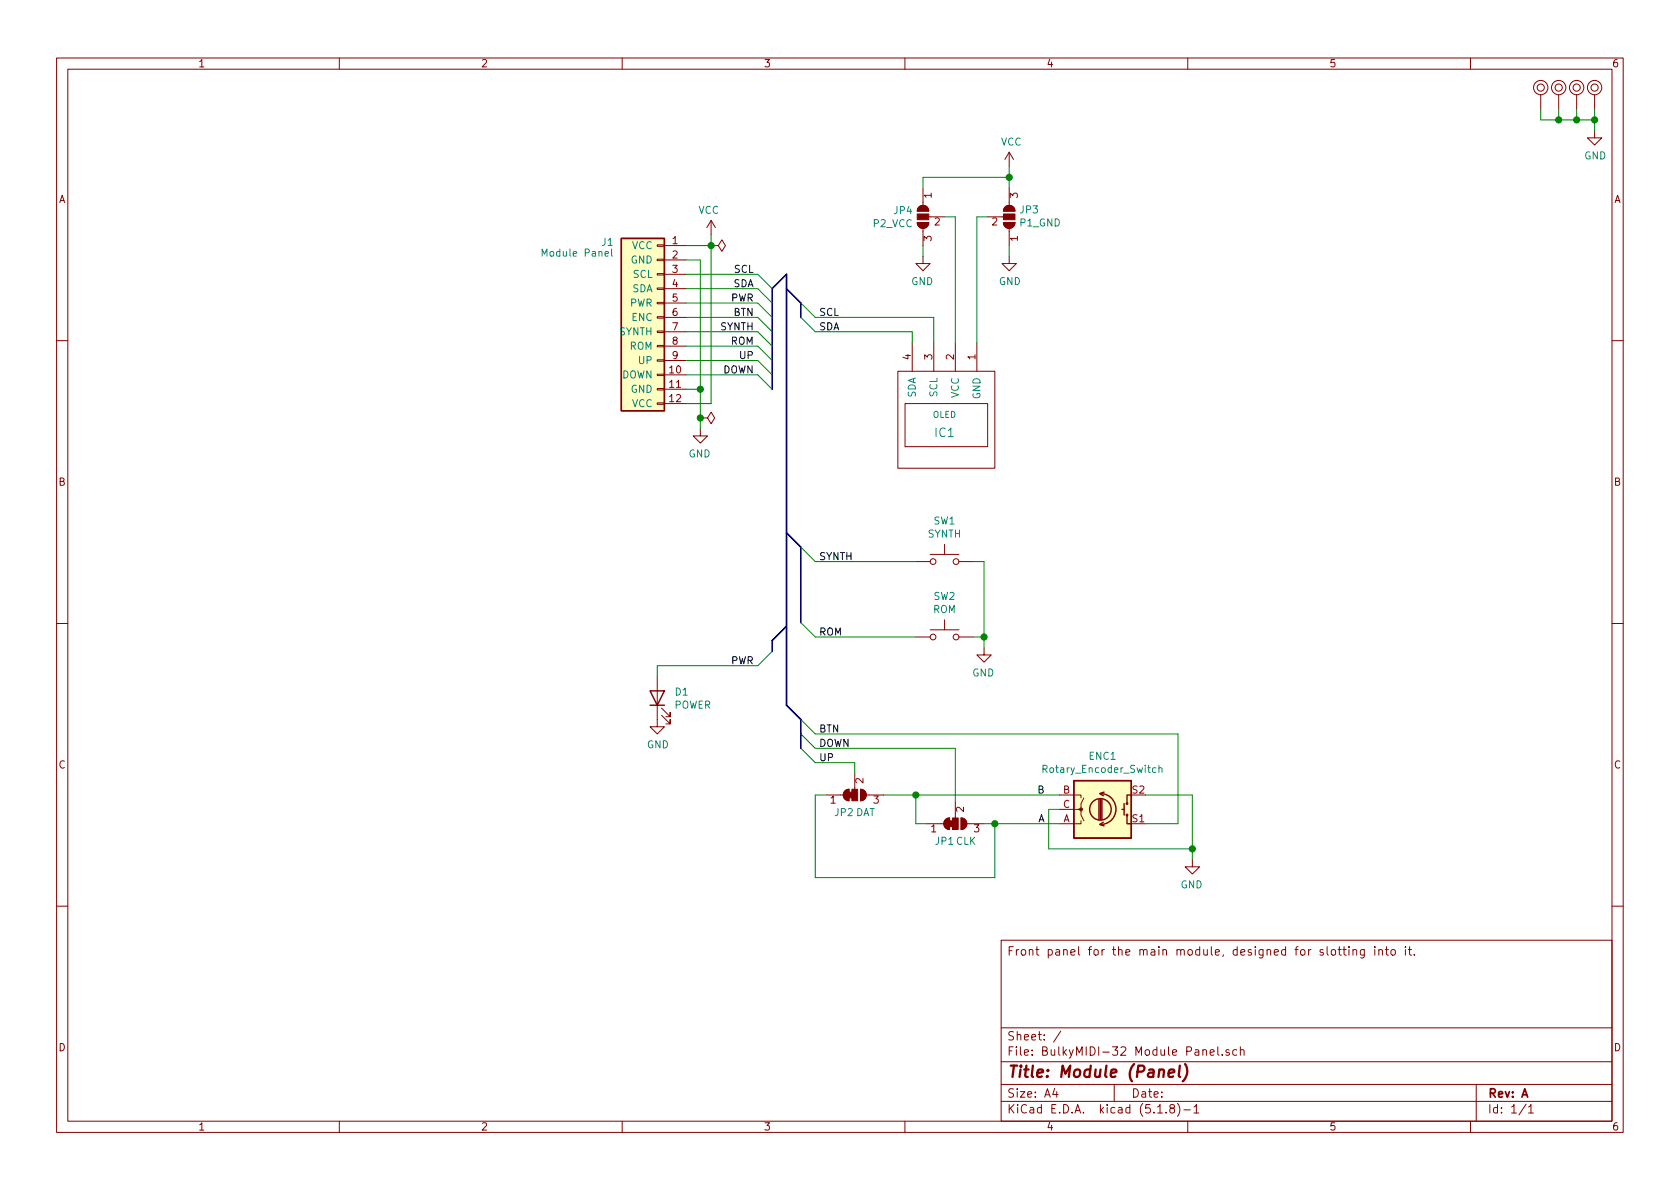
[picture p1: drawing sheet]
<svg xmlns="http://www.w3.org/2000/svg" width="297mm" height="210mm" viewBox="0 0 297 210" stroke-linecap="round" stroke-linejoin="round" font-family="sans-serif">
<g fill="none" stroke="#840000" stroke-width=".18">
<path d="M10 10.3h277v189.9h-277zM12 12.2h273v186.1h-273zM60 10.3v1.9M110 10.3v1.9M160 10.3v1.9M210 10.3v1.9M260 10.3v1.9M272.4 16.8v2.5M275.6 16.8v2.5M278.8 16.8v2.5M281.9 16.8v2.5M125.7 39l.8 1.3"/>
<path d="M125.7 39v2.5M125.7 39l-.7 1.3M162.2 39.4h2a1.02 1.02 0 0 1-1 1 1.02 1.02 0 0 1-1-1zM162.4 36.7a1.02 1.02 0 0 1 1.1-.3 1.02 1.02 0 0 1 .7 .9h-2zM163.2 33.3v3M164.2 38.3h2.8M174.6 38.3h2.8M177.4 39.4h2.1a1.02 1.02 0 0 1-1.1 1 1.02 1.02 0 0 1-1-1zM177.6 36.7a1.02 1.02 0 0 1 1.2-.3 1.02 1.02 0 0 1 .7 .9h-2.1zM178.4 26.9l-.7 1.3M178.4 26.9v2.6M178.4 33.3v3"/>
<path d="M178.4 26.9l.8 1.3M281.9 23.1v1.3h1.3l-1.3 1.2-1.2-1.2h1.2M116.2 58.5h1.3v.3h-1.3zM116.2 56h1.3v.3h-1.3zM116.2 53.5h1.3v.2h-1.3zM116.2 50.9h1.3v.3h-1.3zM116.2 48.4h1.3v.2h-1.3zM116.2 45.8h1.3v.3h-1.3zM116.2 43.3h1.3v.3h-1.3zM117.5 43.4h3.8M117.5 46h3.8M117.5 48.5h3.8"/>
<path d="M117.5 51h3.8M117.5 53.6h3.8M117.5 56.1h3.8M117.5 58.7h3.8M125.7 43.4h1.3l.6 1 .7-1-.7-1-.6 1M125.7 43.4h.1M163.2 45.3v1.3h-1.3l1.3 1.3 1.3-1.3h-1.3M163.2 40.4v3M178.4 45.3v1.3h1.3l-1.3 1.3-1.2-1.3h1.2M178.4 40.4v3M10 60.2h2M116.2 71.2h1.3v.3h-1.3z"/>
<path d="M116.2 68.7h1.3v.3h-1.3zM116.2 66.2h1.3v.2h-1.3zM116.2 63.6h1.3v.3h-1.3zM116.2 61.1h1.3v.2h-1.3zM117.5 66.3h3.8M117.5 68.8h3.8M117.5 71.4h3.8M117.5 61.2h3.8M117.5 63.7h3.8M123.8 73.9h1.3l.6 1 .7-1-.7-1-.6 1M123.8 73.9h.1M123.8 75.8v1.3h-1.2l1.2 1.3 1.3-1.3h-1.3"/>
<path d="M158.7 65.7h17.2v17.1h-17.2zM160 71.4h14.6v7.6h-14.6zM161.3 60.6v5.1M165.1 60.6v5.1M168.9 60.6v5.1M172.7 60.6v5.1M285 60.2h2M161.9 99.3h2.6M164.5 98h5M167 96.3v1.7M169.5 99.3h2.6M10 110.3h2"/>
<path d="M116.2 119.6v8.9h1.3l-1.3 1.3-1.3-1.3h1.3M161.9 112.6h2.6M164.5 111.4h5M167 109.6v1.8M169.5 112.6h2.6M174 114.5v1.3h-1.3l1.3 1.3 1.3-1.3h-1.3M285 110.3h2M117 126.5l1.5 1.5v-.8v.8h-.8M117 125.2l1.5 1.5v-.7v.7h-.8M149.5 139.8l.6-.2v2a1.02 1.02 0 0 1-1-.7 1.02 1.02 0 0 1 .4-1.1zM151.1 136.8v2.8M152.1 139.6a1.02 1.02 0 0 1 1.1 1 1.02 1.02 0 0 1-1.1 1z"/>
<path d="M146 140.6h3.1M153.2 140.6h3M163.8 145.7h3.1M167.1 145l.4-.3 .4-.1v2.1a1.03 1.03 0 0 1-.9-.6 1.03 1.03 0 0 1 .1-1.1zM168.9 141.9v2.7M169.9 144.6a1.02 1.02 0 0 1 1 1.1 1.02 1.02 0 0 1-1 1zM170.9 145.7h3.1M187.3 140.6h3.8v.5M190.6 143.1h.5v1l.5 1.1M191.1 145.2v.5h-3.8M191.6 141.1l-.5 1v1h-3.8M210.8 152v1.3h-1.3l1.3 1.3 1.3-1.3h-1.3"/>
<path d="M10 160.2h2M177 166.3h108v32h-108zM234.6 167.4v1.3l.3 .2M235.4 168l.3-.1 .4 .1v.8l-.2 .1-.5-.1zM236.6 167.9h.6M236.8 167.4v1.3l.4 .2M237.4 167.9h.6M237.6 167.4v1.3l.4 .2M238.5 167.4v.2M238.5 167.9v1M239.2 168h.1a.37 .37 0 0 1 .6 .1v.8M239.2 167.9v1"/>
<path d="M241.2 167.9v1.2l-.3 .3-.3-.1M241.2 168l-.4-.1-.3 .3 .1 .6h.6M243.1 167.4v.2M243.1 167.9v1M243.8 168l.2-.1 .4 .1v.9M243.8 167.9v1M244.9 167.9h.6M245.1 167.4v1.3l.4 .2M246 168l.2-.1 .4 .1 .1 .6-.1 .2-.4 .1-.2-.1zM248.5 167.4v.2M248.5 167.9v1M249 167.9h.6"/>
<path d="M249.2 167.4v1.3l.4 .2M250.1 168.8v.1M285 160.2h2M60 198.3v1.9M110 198.3v1.9M160 198.3v1.9M177 194.8h108M177 191.8h108M177 187.8h108M177 181.8h108M186.5 192.5l-.4 1h1M186.8 193v1"/>
<path d="M187.6 182.3l-1.3 2M197 191.8v3M204.7 196.8h.8M206.2 196.7v.1M207.1 196l-.3-.3 .2-.3a.48 .48 0 0 1 .6 .1l-.1 .4a.52 .52 0 0 0-.6 .2 .52 .52 0 0 0 .1 .6l.4 .1 .2-.1 .1-.4-.3-.3M208.2 195.1a1.71 1.71 0 0 1 0 2.3M209.3 196.3h1.2M210 198.3v1.9M211.1 195.8l.4-.5v1.5M211.1 196.8h.9M212.7 185.7l.2-.1 .4 .1v.9M214 186.1l.7-.1-.1-.3-.4-.1-.2 .2v.7h.6"/>
<path d="M215.3 185.1v1.3l.2 .2M216.1 186.5v.1M217.3 185.7a.37 .37 0 0 0-.6 .1l.1 .2 .5 .2 .1 .1-.2 .3-.5-.1M218.7 185.7l-.5-.1-.2 .3v.6l.2 .1 .5-.1M219.3 185.7h.1a.37 .37 0 0 1 .6 .1v.8M219.3 185.1v1.5M260 198.3v1.9M261 191.8v6.5M269.8 195.2l-1.2 2M270.3 195.8l.4-.5v1.5M270.3 196.8h.8"/>
<circle cx="272.4" cy="15.5" r=".63"/>
<circle cx="272.4" cy="15.5" r="1.27"/>
<circle cx="275.6" cy="15.5" r=".63"/>
<circle cx="275.6" cy="15.5" r="1.27"/>
<circle cx="278.8" cy="15.5" r=".63"/>
<circle cx="278.8" cy="15.5" r="1.27"/>
<circle cx="281.9" cy="15.5" r=".63"/>
<circle cx="281.9" cy="15.5" r="1.27"/>
<circle cx="165" cy="99.3" r=".51"/>
<circle cx="169" cy="99.3" r=".51"/>
<circle cx="165" cy="112.6" r=".51"/>
<circle cx="169" cy="112.6" r=".51"/>
</g>
<path d="M206.6 189.8l1-.2v-.4h-.8l-.2 1 .2 .2 .6-.1M208.6 188.4l-.2 1.8 .3 .2M209.5 188.2a2.28 2.28 0 0 1-.4 3" fill="none" stroke="#840000" stroke-width=".41"/>
<g fill="none" stroke="#840000" stroke-width=".25">
<path d="M109.9 42.2h7.6v30.4h-7.6zM114.9 122.2h2.6l-1.3 2.5zM114.9 124.7h2.6M189.9 138h10.1v10.2h-10.1zM194.3 141.3v3.6M194.6 140.3a2.74 2.74 0 0 1 2.7 2.8 2.74 2.74 0 0 1-2.7 2.7M194.6 141.3v3.6M194.8 141.3v3.6M195.1 145.4l-.7 .4 .8 .2M195.2 140.1l-.8 .2 .7 .4M198.4 143.1h.4M198.8 142.1v2"/>
<path d="M199.3 144.1v1.6h.7M200 140.6h-.7v1.5"/>
<circle cx="194.6" cy="143.1" r="1.9"/>
<circle cx="199.3" cy="142.1" r=".13"/>
<circle cx="199.3" cy="144.1" r=".13"/>
</g>
<g fill="#840000" stroke="#840000" stroke-width=".18">
<path d="M177.4 39.4h2.1a1.02 1.02 0 0 1-1.1 1 1.02 1.02 0 0 1-1-1z"/>
<path d="M177.6 36.7a1.02 1.02 0 0 1 1.2-.3 1.02 1.02 0 0 1 .7 .9h-2.1z"/>
<path d="M177.4 37.8h2.1v1.1h-2.1z"/>
<path d="M162.4 36.7a1.02 1.02 0 0 1 1.1-.3 1.02 1.02 0 0 1 .7 .9h-2z"/>
<path d="M162.2 39.4h2a1.02 1.02 0 0 1-1 1 1.02 1.02 0 0 1-1-1z"/>
<path d="M162.2 37.8h2v1.1h-2z"/>
<path d="M149.5 139.8l.6-.2v2a1.02 1.02 0 0 1-1-.7 1.02 1.02 0 0 1 .4-1.1z"/>
<path d="M152.1 139.6a1.02 1.02 0 0 1 1.1 1 1.02 1.02 0 0 1-1.1 1z"/>
<path d="M150.1 140.1h.5v1h-.5z"/>
<path d="M150.6 139.6h1v2h-1z"/>
<path d="M167.1 145l.4-.3 .4-.1v2.1a1.03 1.03 0 0 1-.9-.6 1.03 1.03 0 0 1 .1-1.1z"/>
<path d="M169.9 144.6a1.02 1.02 0 0 1 1 1.1 1.02 1.02 0 0 1-1 1z"/>
<path d="M167.9 145.2h.5v1h-.5z"/>
<path d="M168.4 144.6h1v2.1h-1z"/>
<circle cx="191.1" cy="143.1" r=".25"/>
</g>
<g fill="#ffffc2" stroke="#ffffc2" stroke-width=".18">
<path d="M189.9 138h10.1v10.2h-10.1z"/>
<path d="M109.9 42.2h7.6v30.4h-7.6z"/>
</g>
<path d="M108.1 44v1.1l.2 .2M204.4 135.8h-.4l-.2 .2 .1 .5h.5M204.9 135.9l.2-.1h.3l.1 .8M204.9 135.3v1.3" fill="none" stroke="#008484" stroke-width=".18"/>
<path d="M139.1 51l2.5 2.6v2.5M136.5 68.8v-17.8l2.6-2.5v76.2l2.5 2.5v5.1M139.1 94.2l2.5 2.6v13.3M139.1 110.7l-2.6 2.6v1.9" fill="none" stroke="#000084" stroke-width=".3"/>
<g fill="none" stroke="#008400" stroke-width=".18">
<path d="M272.4 19.3v1.9h9.5M275.6 19.3v1.9M278.8 19.3v1.9M281.9 19.3v3.8M167 38.3h1.9v22.3M174.6 38.3h-1.9v22.3M178.4 29.5v3.8M178.4 31.4h-15.2v1.9M121.3 46h2.5v29.8M121.3 43.4h4.4M121.3 56.1h12.7l2.5 2.6M121.3 53.6h12.7l2.5 2.5"/>
<path d="M121.3 58.7h12.7l2.5 2.5M121.3 48.5h12.7l2.5 2.5M121.3 51h12.7l2.5 2.6M125.7 41.5v29.9h-4.4M141.6 53.6l2.5 2.5h21v4.5M141.6 56.1l2.5 2.6h17.2v1.9M163.2 43.4v1.9M178.4 43.4v1.9M121.3 61.2h12.7l2.5 2.5M121.3 68.8h2.5M121.3 66.3h12.7l2.5 2.5M121.3 63.7h12.7l2.5 2.6"/>
<path d="M141.6 96.8l2.5 2.5h17.8M172.1 99.3h1.9v15.2M136.5 115.2l-2.5 2.5h-17.8v1.9M141.6 110.1l2.5 2.5h17.8M172.1 112.6h1.9M141.6 127.2l2.5 2.6h64.2v15.9h-5.7M141.6 132.3l2.5 2.6h7v1.9M141.6 129.8l2.5 2.5h24.8v9.6M146 140.6h-1.9v14.6h31.8v-9.5M156.2 140.6h31.1M161.9 140.6v5.1h1.9M174 145.7h13.3"/>
<path d="M187.3 143.1h-1.9v7h25.4M202.6 140.6h8.2v11.4"/>
</g>
<g fill="#008400" stroke="#008400" stroke-width=".25">
<circle cx="175.9" cy="145.7" r=".51"/>
<circle cx="210.8" cy="150.1" r=".51"/>
<circle cx="275.6" cy="21.2" r=".51"/>
<circle cx="161.9" cy="140.6" r=".51"/>
<circle cx="123.8" cy="68.8" r=".51"/>
<circle cx="174" cy="112.6" r=".51"/>
<circle cx="123.8" cy="73.9" r=".51"/>
<circle cx="125.7" cy="43.4" r=".51"/>
<circle cx="281.9" cy="21.2" r=".51"/>
<circle cx="278.8" cy="21.2" r=".51"/>
<circle cx="178.4" cy="31.4" r=".51"/>
</g>
<text font-size="2.8" fill="#840000" x="178" y="190.5">Title: Module (Panel)</text>
<text font-size="2.1" fill="#008484" x="165.4" y="77.3">IC1</text>
<g font-size="2.1" fill="#840000">
<text x="178" y="169">Front panel for the main module, designed for slotting into it.</text>
<text x="178" y="184">Sheet: /</text>
<text x="178" y="186.7">File: BulkyMIDI-32 Module Panel.sch</text>
<text x="178" y="196.9">KiCad E.D.A. kicad (5.1.8)-1</text>
<text x="178" y="194.1">Size: A4</text>
<text x="200" y="194.1">Date:</text>
<text x="263" y="194.1">Rev: A</text>
<text x="263" y="196.9">Id: 1/1</text>
</g>
<g font-size="1.8" fill="#840000">
<text x="35" y="11.9">1</text>
<text x="85" y="11.9">2</text>
<text x="135" y="11.9">3</text>
<text x="185" y="11.9">4</text>
<text x="235" y="11.9">5</text>
<text x="285" y="11.9">6</text>
<text x="10.4" y="35.9">A</text>
<text x="164.7" y="35" transform="rotate(-90 164.7 35)">1</text>
<text x="180" y="35" transform="rotate(-90 180 35)">3</text>
<text x="285.4" y="35.9">A</text>
<text x="165.3" y="39.9">2</text>
<text x="175.4" y="39.9">2</text>
<text x="118.9" y="43.2">1</text>
<text x="118.9" y="45.7">2</text>
<text x="164.7" y="42.6" transform="rotate(-90 164.7 42.6)">3</text>
<text x="180" y="42.6" transform="rotate(-90 180 42.6)">1</text>
<text x="118.9" y="48.3">3</text>
<text x="118.9" y="50.8">4</text>
<text x="118.9" y="53.3">5</text>
<text x="118.9" y="55.9">6</text>
<text x="118.9" y="58.4">7</text>
<text x="118.9" y="61">8</text>
<text x="118.9" y="63.5">9</text>
<text x="161" y="63.6" transform="rotate(-90 161 63.6)">4</text>
<text x="164.8" y="63.6" transform="rotate(-90 164.8 63.6)">3</text>
<text x="168.7" y="63.6" transform="rotate(-90 168.7 63.6)">2</text>
<text x="172.5" y="63.6" transform="rotate(-90 172.5 63.6)">1</text>
<text x="118.4" y="66">10</text>
<text x="118.4" y="68.6">11</text>
<text x="118.4" y="71.1">12</text>
<text x="10.4" y="85.9">B</text>
<text x="285.4" y="85.9">B</text>
<text x="10.4" y="135.9">C</text>
<text x="285.4" y="135.9">C</text>
<text x="146.8" y="142.1">1</text>
<text x="152.7" y="138.5" transform="rotate(-90 152.7 138.5)">2</text>
<text x="154.5" y="142.1">3</text>
<text x="170.4" y="143.6" transform="rotate(-90 170.4 143.6)">2</text>
<text x="188" y="140.3">B</text>
<text x="188" y="142.9">C</text>
<text x="200.2" y="140.3">S2</text>
<text x="164.6" y="147.2">1</text>
<text x="172.2" y="147.2">3</text>
<text x="188" y="145.4">A</text>
<text x="200.2" y="145.4">S1</text>
<text x="10.4" y="185.9">D</text>
<text x="285.4" y="185.9">D</text>
<text x="35" y="199.9">1</text>
<text x="85" y="199.9">2</text>
<text x="135" y="199.9">3</text>
<text x="185" y="199.9">4</text>
<text x="235" y="199.9">5</text>
<text x="285" y="199.9">6</text>
</g>
<g font-size="1.8" fill="#008484">
<text x="177" y="25.7">VCC</text>
<text x="280.1" y="28.2">GND</text>
<text x="123.5" y="37.8">VCC</text>
<text x="154.4" y="40.2">P2_VCC</text>
<text x="158.1" y="37.9">JP4</text>
<text x="180.4" y="40.1">P1_GND</text>
<text x="180.4" y="37.7">JP3</text>
<text x="96.3" y="45.4">Module Panel</text>
<text x="106.5" y="43.5">J1</text>
<text x="111.5" y="46.6">GND</text>
<text x="111.7" y="44.1">VCC</text>
<text x="111.7" y="51.7">SDA</text>
<text x="111.9" y="49.1">SCL</text>
<text x="161.1" y="50.4">GND</text>
<text x="176.6" y="50.4">GND</text>
<text x="109.5" y="59.3">SYNTH</text>
<text x="111.4" y="54.2">PWR</text>
<text x="111.7" y="56.8">ENC</text>
<text x="111.4" y="61.8">ROM</text>
<text x="113" y="64.4">UP</text>
<text x="109.9" y="66.9">DOWN</text>
<text x="111.5" y="69.5">GND</text>
<text x="161.9" y="70.4" transform="rotate(-90 161.9 70.4)">SDA</text>
<text x="165.7" y="70.2" transform="rotate(-90 165.7 70.2)">SCL</text>
<text x="169.5" y="70.4" transform="rotate(-90 169.5 70.4)">VCC</text>
<text x="173.4" y="70.6" transform="rotate(-90 173.4 70.6)">GND</text>
<text x="111.7" y="72">VCC</text>
<text x="121.7" y="80.9">GND</text>
<text x="164" y="95.1">SYNTH</text>
<text x="165.1" y="92.8">SW1</text>
<text x="165.1" y="106.1">SW2</text>
<text x="164.9" y="108.4">ROM</text>
<text x="171.9" y="119.6">GND</text>
<text x="119.2" y="125.3">POWER</text>
<text x="119.4" y="123">D1</text>
<text x="114.4" y="132.3">GND</text>
<text x="184.8" y="136.7">Rotary_Encoder_Switch</text>
<text x="192.6" y="134.4">ENC1</text>
<text x="147.7" y="144.3">JP2 DAT</text>
<text x="165.4" y="149.4">JP1 CLK</text>
<text x="208.7" y="157.1">GND</text>
</g>
<g font-size="1.8">
<text x="129.2" y="53.3">PWR</text>
<text x="129.6" y="50.8">SDA</text>
<text x="129.8" y="48.3">SCL</text>
<text x="127.4" y="58.4">SYNTH</text>
<text x="129.7" y="55.9">BTN</text>
<text x="144.8" y="55.9">SCL</text>
<text x="144.8" y="58.4">SDA</text>
<text x="129.2" y="61">ROM</text>
<text x="130.9" y="63.5">UP</text>
<text x="127.8" y="66">DOWN</text>
<text x="144.8" y="99.1">SYNTH</text>
<text x="144.8" y="112.4">ROM</text>
<text x="129.2" y="117.5">PWR</text>
<text x="144.8" y="129.5">BTN</text>
<text x="144.8" y="132.1">DOWN</text>
<text x="144.8" y="134.6">UP</text>
<text x="183.5" y="140.3">B</text>
<text x="183.5" y="145.4">A</text>
</g>
<text font-size="1.5" fill="#008484" x="164.9" y="73.9">OLED</text>
</svg>
